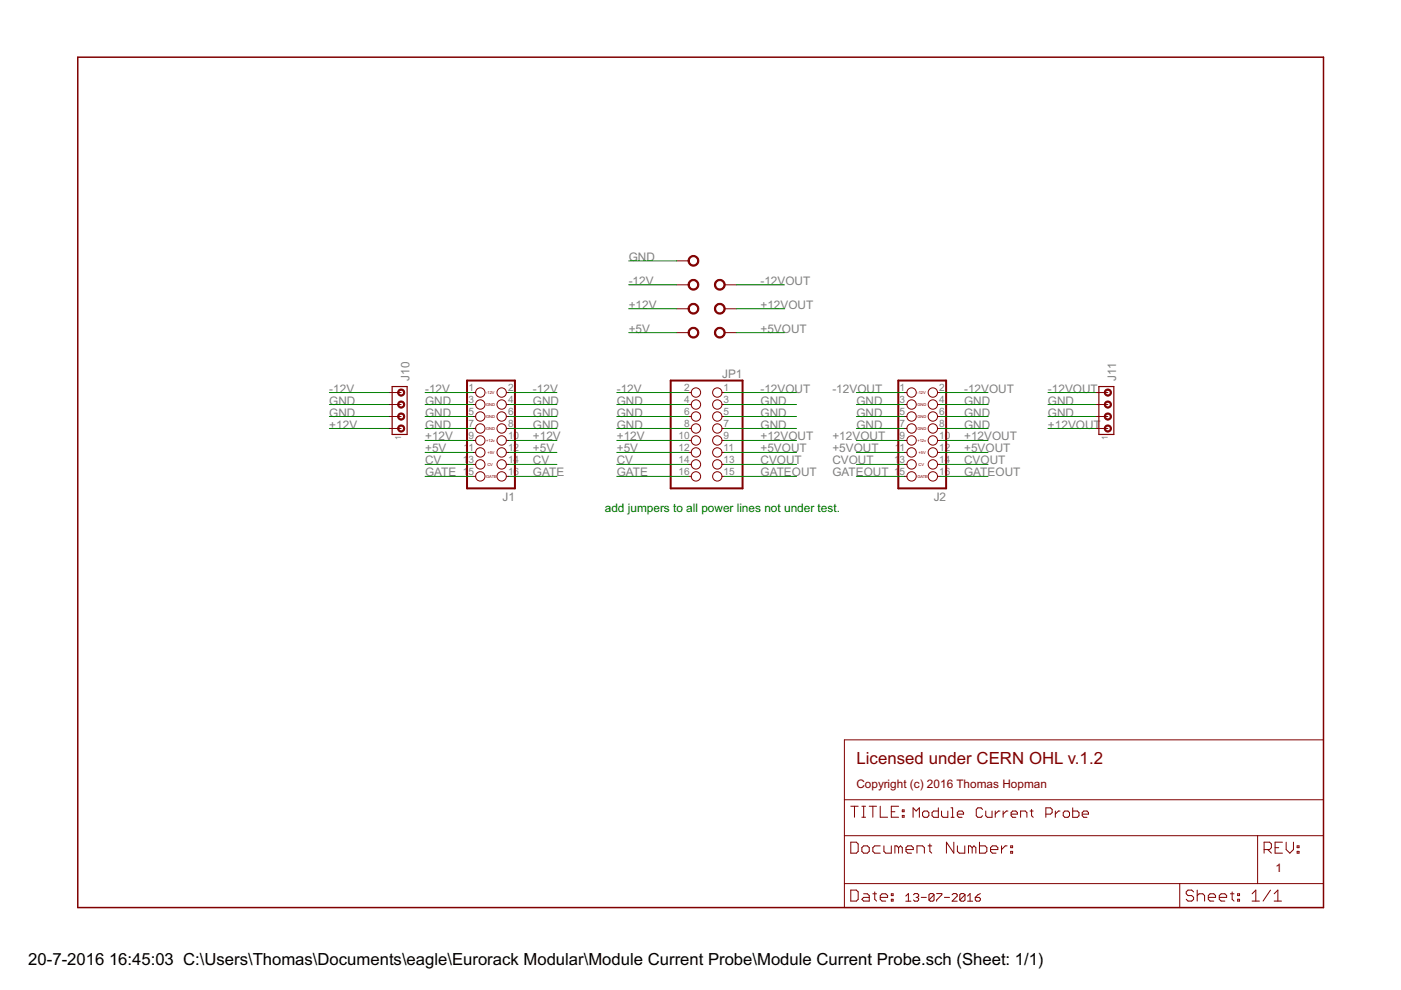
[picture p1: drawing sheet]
<svg xmlns="http://www.w3.org/2000/svg" width="297mm" height="210mm" viewBox="0 0 297 210" stroke-linecap="round" stroke-linejoin="round" font-family="sans-serif">
<g fill="none" stroke="#800000" stroke-width=".21">
<path d="M143.5 55.3h2.5M143.5 60.4h2.5M143.5 65.5h2.5M143.5 70.5h2.5M153.6 60.4h2.6M153.6 65.5h2.6M153.6 70.5h2.6M82.5 83.2h2.5M82.5 85.8h2.5M82.5 88.3h2.5M82.5 90.8h2.5M100.3 83.2h.6"/>
<path d="M100.3 85.8h.6M100.3 88.3h.6M100.3 90.8h.6M100.3 93.4h.6M100.3 95.9h.6M100.3 98.5h.6M107.4 83.2h.5M107.4 85.8h.5M107.4 88.3h.5M107.4 90.8h.5M107.4 93.4h.5M107.4 95.9h.5"/>
<path d="M107.4 98.5h.5M146 83.2h.6M146 85.8h.6M146 88.3h.6M146 90.8h.6M146 93.4h.6M146 95.9h.6M146 98.5h.6M153.1 83.2h.5M153.1 85.8h.5M153.1 88.3h.5M153.1 90.8h.5"/>
<path d="M153.1 93.4h.5M153.1 95.9h.5M153.1 98.5h.5M191.7 83.2h.6M191.7 85.8h.6M191.7 88.3h.6M191.7 90.8h.6M191.7 93.4h.6M191.7 95.9h.6M191.7 98.5h.6M198.8 83.2h.5M198.8 85.8h.5"/>
<path d="M198.8 88.3h.5M198.8 90.8h.5M198.8 93.4h.5M198.8 95.9h.5M198.8 98.5h.5M232.3 83.2h2.6M232.3 85.8h2.6M232.3 88.3h2.6M232.3 90.8h2.6M100.3 101h.6M107.4 101h.5M146 101h.6"/>
<path d="M153.1 101h.5M191.7 101h.6M198.8 101h.5M179 156.9h101.6v35.5h-101.6zM179 177.2h101.6M179 169.6h101.6M180.4 178.6h1.2l.3 .3v1.6l-.3 .4h-1.2zM180.4 170.9h1.5M181.2 170.9v2.4M182.7 173.3h.8M182.7 170.9h.8M183.1 179.3h.8l.4 .4v.8l-.4 .4h-.8l-.4-.4v-.8z"/>
<path d="M183.1 170.9v2.4M184.3 170.9h1.5M185.1 170.9v2.4M186.6 170.9v2.4h1.6M186.6 179.3h-1.1l-.4 .4v.8l.4 .4h1.1M187.4 179.3v1.2l.4 .4h1.2v-1.6M189 172.1h.7M190.5 170.9h-1.5v2.4h1.5M190.5 179.7l-.4-.4h-.4v1.6M190.5 179.7l.4-.4 .4 .4v1.2M190.5 179.7v1.2M191.3 172.9h.4v.4h-.4z"/>
<path d="M191.3 171.7h.4v.4h-.4zM193.6 173.3v-2l.6 .7 .7-.7v2M195.6 172.3l.3-.3h.7l.3 .3v.7l-.3 .3h-.7l-.3-.3zM196.8 179.3h.7M197.1 178.9v1.6l.4 .4M198.9 171.3v2h-.9l-.4-.3v-.7l.4-.3h.9M199.6 172v1l.4 .3h1v-1.3M201.6 173.3h.7M201.6 171.3h.4v2M202.2 178.6v2.3l-1.5-2.3v2.3M203 172.6h1.3v-.3l-.3-.3h-.7l-.3 .3v.7l.3 .3h.7M203 179.3v1.2l.4 .4h1.2v-1.6"/>
<path d="M206.1 179.7l-.4-.4h-.4v1.6M206.1 179.7v1.2M206.1 179.7l.4-.4 .4 .4v1.2M207.7 178.6v2.3h1.2l.3-.4v-.8l-.3-.4h-1.2M208.3 171.6l-.3-.3h-.7l-.3 .3v1.4l.3 .3h.7l.3-.3M209 172v1l.3 .3h1v-1.3M211 172v1.3M212 172h-.3l-.7 .6M212.3 179.3v1.6M212.7 172v1.3M213.5 179.3h-.4l-.8 .8M213.7 172h-.3l-.7 .6"/>
<path d="M214.3 179.3h.4v.4h-.4zM214.4 172.6h1.3v-.3l-.3-.3h-.7l-.3 .3v.7l.3 .3h.7M216.4 173.3v-1.3h1l.3 .3v1M218.4 172h.7M218.7 171.6v1.4l.4 .3M221.7 172.6h1l.4-.3v-.7l-.4-.3h-1v2M223.8 172v1.3M224.7 172h-.3l-.6 .6M225.4 172.3l.4-.3h.6l.4 .3v.7l-.4 .3h-.6l-.4-.3zM227.4 171.3v2h1l.4-.3v-.7l-.4-.3h-1M229.4 172.6h1.4v-.3l-.3-.3h-.7l-.4 .3v.7l.4 .3h.7M266.6 177.2v10.1"/>
<path d="M270.3 179.7h.8M271.9 178.6h-1.6v2.3h1.6M272.7 178.6v1.5l.8 .8 .7-.8v-1.5M275 179.3h.4v.4h-.4zM179 187.3h101.6M180.4 188.7h1.2l.3 .4v1.6l-.3 .4h-1.2zM183.1 189.5h.8l.4 .4v1.2h-1.2l-.4-.4 .4-.4h1.2M185.1 189.5h.7M185.5 189.1v1.6l.3 .4M186.6 190.3h1.6v-.4l-.4-.4h-.8l-.4 .4v.8l.4 .4h.8M189 190.7h.4v.4h-.4zM189 189.5h.4v.4h-.4z"/>
<path d="M192 190l.6-.5v1.6M192 191.1h1.1M192.1 180.1h1.5v-.4l-.3-.4h-.8l-.4 .4v.8l.4 .4h.8M193.7 189.7l.3-.2h.5l.3 .2v.3l-.3 .3M194.2 190.3h.3M194.4 180.9v-1.6h1.2l.4 .4v1.2M194.5 190.3l.3 .2v.3l-.3 .3h-.5l-.3-.3M195.3 190.3h1.1M198 189.7v1.1l-.2 .3h-.6l-.2-.3M198 189.7l-.2-.2h-.6l-.2 .2v1.1M198 189.7l-1 1.1M198.6 189.5h1.1v.2l-1.1 1.1v.3"/>
<path d="M200.2 190.3h1.1M201.9 189.7l.2-.2h.6l.2 .2v.3l-1 1.1h1M204.6 189.7v1.1l-.3 .3h-.5l-.3-.3M204.6 189.7l-.3-.2h-.5l-.3 .2v1.1M204.6 189.7l-1.1 1.1M205.1 191.1h1.1M205.1 190l.6-.5v1.6M206.8 190.3h.8l.3 .2v.3l-.3 .3h-.5l-.3-.3zM207.9 189.5l-.6 .2-.5 .6M210 180.1h1.6v-.4l-.4-.4h-.8l-.4 .4v.8l.4 .4h.8M214.3 180.5h.4v.4h-.4zM250.1 187.3v5.1"/>
<path d="M253.1 189.1l-.4-.4h-.8l-.4 .4v.4l.4 .4h.8l.4 .4v.4l-.4 .4h-.8l-.4-.4M253.8 189.9l.4-.4h.8l.4 .4v1.2M253.8 188.7v2.4M256.2 190.3h1.5v-.4l-.4-.4h-.7l-.4 .4v.8l.4 .4h.7M258.5 190.3h1.6v-.4l-.4-.4h-.8l-.4 .4v.8l.4 .4h.8M260.9 189.5h.7M261.2 189.1v1.6l.4 .4M262.4 190.7h.4v.4h-.4zM262.4 189.5h.4v.4h-.4zM265.5 191.1h1.5M265.5 189.5l.8-.8v2.4M268 180.1h1.2l.4-.4v-.8l-.4-.3h-1.2v2.3"/>
<path d="M268.8 180.1l.8 .8M269.4 188.7l-1.6 2.4M270.2 191.1h1.5M270.2 189.5l.7-.8v2.4M275 180.5h.4v.4h-.4z"/>
<circle cx="101.8" cy="95.9" r=".99"/>
<circle cx="101.8" cy="98.5" r=".99"/>
<circle cx="101.8" cy="90.8" r=".99"/>
<circle cx="101.8" cy="93.4" r=".99"/>
<circle cx="101.8" cy="88.3" r=".99"/>
<circle cx="101.8" cy="83.2" r=".99"/>
<circle cx="101.8" cy="85.8" r=".99"/>
<circle cx="106.4" cy="95.9" r=".99"/>
<circle cx="106.4" cy="88.3" r=".99"/>
<circle cx="106.4" cy="90.8" r=".99"/>
<circle cx="106.4" cy="93.4" r=".99"/>
<circle cx="106.4" cy="98.5" r=".99"/>
<circle cx="106.4" cy="83.2" r=".99"/>
<circle cx="106.4" cy="85.8" r=".99"/>
<circle cx="147.6" cy="88.3" r=".99"/>
<circle cx="147.6" cy="90.8" r=".99"/>
<circle cx="147.6" cy="95.9" r=".99"/>
<circle cx="147.6" cy="93.4" r=".99"/>
<circle cx="147.6" cy="98.5" r=".99"/>
<circle cx="147.6" cy="83.2" r=".99"/>
<circle cx="147.6" cy="85.8" r=".99"/>
<circle cx="152.1" cy="88.3" r=".99"/>
<circle cx="152.1" cy="95.9" r=".99"/>
<circle cx="152.1" cy="98.5" r=".99"/>
<circle cx="152.1" cy="90.8" r=".99"/>
<circle cx="152.1" cy="93.4" r=".99"/>
<circle cx="152.1" cy="85.8" r=".99"/>
<circle cx="152.1" cy="83.2" r=".99"/>
<circle cx="193.3" cy="93.4" r=".99"/>
<circle cx="193.3" cy="88.3" r=".99"/>
<circle cx="193.3" cy="90.8" r=".99"/>
<circle cx="193.3" cy="98.5" r=".99"/>
<circle cx="193.3" cy="95.9" r=".99"/>
<circle cx="193.3" cy="83.2" r=".99"/>
<circle cx="193.3" cy="85.8" r=".99"/>
<circle cx="197.8" cy="88.3" r=".99"/>
<circle cx="197.8" cy="95.9" r=".99"/>
<circle cx="197.8" cy="98.5" r=".99"/>
<circle cx="197.8" cy="90.8" r=".99"/>
<circle cx="197.8" cy="93.4" r=".99"/>
<circle cx="197.8" cy="83.2" r=".99"/>
<circle cx="197.8" cy="85.8" r=".99"/>
<circle cx="101.8" cy="101" r=".99"/>
<circle cx="106.4" cy="101" r=".99"/>
<circle cx="147.6" cy="101" r=".99"/>
<circle cx="152.1" cy="101" r=".99"/>
<circle cx="193.3" cy="101" r=".99"/>
<circle cx="197.8" cy="101" r=".99"/>
</g>
<path d="M99 80.7h10.2v22.8h-10.2zM142.2 80.7h15.2v22.8h-15.2zM190.5 80.7h10.1v22.8h-10.1z" fill="none" stroke="#800000" stroke-width=".42"/>
<g fill="#800000" stroke="#800000" stroke-width=".21">
<path d="M146.3 59.5a1.14 1.14 0 0 1 1.7 .4 1.14 1.14 0 0 1-.7 1.6 1.14 1.14 0 0 1-1.4-1.1h.2a.88 .88 0 0 1 1.2-.9 .88 .88 0 0 1 .3 1.5 .88 .88 0 0 1-1.4-.4l-.1-.2h-.2z" fill-rule="evenodd"/>
<path d="M146.3 64.6a1.14 1.14 0 0 1 1.7 .4 1.14 1.14 0 0 1-.7 1.6 1.14 1.14 0 0 1-1.4-1.1h.2a.88 .88 0 0 1 1.2-.9 .88 .88 0 0 1 .3 1.5 .88 .88 0 0 1-1.4-.4l-.1-.2h-.2z" fill-rule="evenodd"/>
<path d="M146.3 69.7a1.14 1.14 0 0 1 1.7 .3 1.14 1.14 0 0 1-.7 1.7 1.14 1.14 0 0 1-1.4-1.2h.2a.88 .88 0 0 1 1.3-.8 .88 .88 0 0 1 .2 1.5 .88 .88 0 0 1-1.4-.4l-.1-.3h-.2z" fill-rule="evenodd"/>
<path d="M151.6 59.8a1.15 1.15 0 0 1 1.9-.2 1.15 1.15 0 0 1-.5 1.8 1.15 1.15 0 0 1-1.5-1h.2a.88 .88 0 0 1 1.2-.9 .88 .88 0 0 1 .3 1.5 .88 .88 0 0 1-1.4-.4l-.1-.2h-.2z" fill-rule="evenodd"/>
<path d="M151.9 64.6a1.14 1.14 0 0 1 1.7 .4 1.14 1.14 0 0 1-.7 1.6 1.14 1.14 0 0 1-1.4-1.1h.2a.88 .88 0 0 1 1.2-.9 .88 .88 0 0 1 .3 1.5 .88 .88 0 0 1-1.4-.4l-.1-.2h-.2l.1-.7z" fill-rule="evenodd"/>
<path d="M151.9 69.7a1.14 1.14 0 0 1 1.7 .3 1.14 1.14 0 0 1-.7 1.7 1.14 1.14 0 0 1-1.4-1.2h.2a.88 .88 0 0 1 1.3-.8 .88 .88 0 0 1 .2 1.5 .88 .88 0 0 1-1.4-.4l-.1-.3h-.2l.1-.6z" fill-rule="evenodd"/>
<path d="M146.3 54.4a1.14 1.14 0 0 1 1.7 .4 1.14 1.14 0 0 1-.7 1.6 1.14 1.14 0 0 1-1.4-1.1h.2a.88 .88 0 0 1 1.2-.8 .88 .88 0 0 1 .3 1.4 .88 .88 0 0 1-1.4-.4l-.1-.2h-.2z" fill-rule="evenodd"/>
<path d="M84.5 90.4a.76 .76 0 0 1 1.2 .1 .76 .76 0 0 1-.4 1.1 .76 .76 0 0 1-1-.8h.2a.51 .51 0 0 1 .7-.5 .51 .51 0 0 1 .2 .9 .51 .51 0 0 1-.8-.2l-.1-.2h-.2z" fill-rule="evenodd"/>
<path d="M84.5 87.8a.76 .76 0 0 1 1.2 .1 .76 .76 0 0 1-.4 1.2 .76 .76 0 0 1-1-.8h.2a.51 .51 0 0 1 .7-.5 .51 .51 0 0 1 .2 .8 .51 .51 0 0 1-.8-.1l-.1-.2h-.2z" fill-rule="evenodd"/>
<path d="M84.5 85.3a.76 .76 0 0 1 1.2 .1 .76 .76 0 0 1-.4 1.1 .76 .76 0 0 1-1-.7h.2a.51 .51 0 0 1 .7-.5 .51 .51 0 0 1 .2 .8 .51 .51 0 0 1-.8-.2l-.1-.1h-.2z" fill-rule="evenodd"/>
<path d="M84.5 82.7a.76 .76 0 0 1 1.2 .1 .76 .76 0 0 1-.4 1.2 .76 .76 0 0 1-1-.8h.2a.51 .51 0 0 1 .7-.5 .51 .51 0 0 1 .2 .9 .51 .51 0 0 1-.8-.2l-.1-.2h-.2z" fill-rule="evenodd"/>
<path d="M234.3 90.4a.76 .76 0 0 1 1.2 .1 .76 .76 0 0 1-.4 1.1 .76 .76 0 0 1-1-.8h.3a.51 .51 0 0 1 .7-.5 .51 .51 0 0 1 .2 .9 .51 .51 0 0 1-.9-.2v-.2h-.3z" fill-rule="evenodd"/>
<path d="M234.3 87.8a.76 .76 0 0 1 1.2 .1 .76 .76 0 0 1-.4 1.2 .76 .76 0 0 1-1-.8h.3a.51 .51 0 0 1 .7-.5 .51 .51 0 0 1 .2 .8 .51 .51 0 0 1-.9-.1v-.2h-.3z" fill-rule="evenodd"/>
<path d="M234.3 85.3a.76 .76 0 0 1 1.2 .1 .76 .76 0 0 1-.4 1.1 .76 .76 0 0 1-1-.7h.3a.51 .51 0 0 1 .7-.5 .51 .51 0 0 1 .2 .8 .51 .51 0 0 1-.9-.2v-.1h-.3z" fill-rule="evenodd"/>
<path d="M234.3 82.7a.76 .76 0 0 1 1.2 .1 .76 .76 0 0 1-.4 1.2 .76 .76 0 0 1-1-.8h.3a.51 .51 0 0 1 .7-.5 .51 .51 0 0 1 .2 .9 .51 .51 0 0 1-.9-.2v-.2h-.3z" fill-rule="evenodd"/>
</g>
<path d="M16.5 12.1h264.1v180.3h-264.1z" fill="none" stroke="#800000" stroke-width=".32"/>
<path d="M83.1 82h3.2v10.1h-3.2zM233 82h3.2v10.1h-3.2z" fill="none" stroke="#800000" stroke-width=".25"/>
<g fill="none" stroke="#008000" stroke-width=".21">
<path d="M133.3 55.3h10.2M133.3 70.5h10.2M133.3 65.5h10.2M133.3 60.4h10.2M156.2 70.5h10.1M156.2 65.5h10.1M156.2 60.4h10.1M69.8 90.8h12.7M69.8 85.8h12.7M69.8 88.3h12.7M69.8 83.2h12.7M90.1 95.9h10.2"/>
<path d="M90.1 93.4h10.2M90.1 90.8h10.2M90.1 85.8h10.2M90.1 88.3h10.2M90.1 83.2h10.2M90.1 98.5h10.2M107.9 95.9h10.2M107.9 93.4h10.2M107.9 90.8h10.2M107.9 85.8h10.2M107.9 88.3h10.2M107.9 83.2h10.2"/>
<path d="M107.9 98.5h10.2M130.8 95.9h15.2M130.8 93.4h15.2M130.8 90.8h15.2M130.8 85.8h15.2M130.8 88.3h15.2M130.8 83.2h15.2M130.8 98.5h15.2M153.6 95.9h15.3M153.6 93.4h15.3M153.6 90.8h15.3M153.6 85.8h15.3"/>
<path d="M153.6 88.3h15.3M153.6 83.2h15.3M153.6 98.5h15.3M181.6 95.9h10.1M181.6 93.4h10.1M181.6 90.8h10.1M181.6 85.8h10.1M181.6 88.3h10.1M181.6 83.2h10.1M181.6 98.5h10.1M199.3 95.9h10.2M199.3 93.4h10.2"/>
<path d="M199.3 90.8h10.2M199.3 85.8h10.2M199.3 88.3h10.2M199.3 83.2h10.2M199.3 98.5h10.2M222.2 90.8h10.1M222.2 85.8h10.1M222.2 88.3h10.1M222.2 83.2h10.1M90.1 101h10.2M107.9 101h10.2M130.8 101h15.2"/>
<path d="M153.6 101h15.3M181.6 101h10.1M199.3 101h10.2"/>
</g>
<text font-size="4" fill="#800000" x="181.6" y="162">Licensed under CERN OHL v.1.2</text>
<g font-size="4">
<text x="6" y="204.6">20-7-2016</text>
<text x="23.1" y="204.6">16:45:03 C:\Users\Thomas\Documents\eagle\Eurorack Modular\Module Current Probe\Module Current Probe.sch (Sheet: 1/1)</text>
</g>
<g font-size="2.8" fill="#808080">
<text x="133.3" y="55.3">GND</text>
<text x="133.3" y="65.5">+12V</text>
<text x="133.3" y="60.4">-12V</text>
<text x="161.2" y="60.4">-12VOUT</text>
<text x="161.2" y="65.5">+12VOUT</text>
<text x="133.3" y="70.5">+5V</text>
<text x="161.2" y="70.5">+5VOUT</text>
<text x="69.8" y="83.2">-12V</text>
<text x="86.8" y="80.7" transform="rotate(-90 86.8 80.7)">J10</text>
<text x="90.1" y="83.2">-12V</text>
<text x="113" y="83.2">-12V</text>
<text x="130.8" y="83.2">-12V</text>
<text x="153.1" y="80.1">JP1</text>
<text x="161.2" y="83.2">-12VOUT</text>
<text x="176.5" y="83.2">-12VOUT</text>
<text x="204.4" y="83.2">-12VOUT</text>
<text x="222.2" y="83.2">-12VOUT</text>
<text x="236.7" y="80.7" transform="rotate(-90 236.7 80.7)">J11</text>
<text x="69.8" y="85.8">GND</text>
<text x="69.8" y="88.3">GND</text>
<text x="90.1" y="85.8">GND</text>
<text x="90.1" y="88.3">GND</text>
<text x="113" y="85.8">GND</text>
<text x="113" y="88.3">GND</text>
<text x="130.8" y="85.8">GND</text>
<text x="130.8" y="88.3">GND</text>
<text x="161.2" y="85.8">GND</text>
<text x="161.2" y="88.3">GND</text>
<text x="181.6" y="85.8">GND</text>
<text x="181.6" y="88.3">GND</text>
<text x="204.4" y="85.8">GND</text>
<text x="204.4" y="88.3">GND</text>
<text x="222.2" y="85.8">GND</text>
<text x="222.2" y="88.3">GND</text>
<text x="69.8" y="90.9">+12V</text>
<text x="90.1" y="95.9">+5V</text>
<text x="90.1" y="93.4">+12V</text>
<text x="90.1" y="90.9">GND</text>
<text x="113" y="95.9">+5V</text>
<text x="113" y="93.4">+12V</text>
<text x="113" y="90.9">GND</text>
<text x="130.8" y="95.9">+5V</text>
<text x="130.8" y="93.4">+12V</text>
<text x="130.8" y="90.9">GND</text>
<text x="161.2" y="90.9">GND</text>
<text x="161.2" y="93.4">+12VOUT</text>
<text x="161.2" y="95.9">+5VOUT</text>
<text x="176.5" y="93.4">+12VOUT</text>
<text x="176.5" y="95.9">+5VOUT</text>
<text x="181.6" y="90.9">GND</text>
<text x="204.4" y="90.9">GND</text>
<text x="204.4" y="93.4">+12VOUT</text>
<text x="204.4" y="95.9">+5VOUT</text>
<text x="222.2" y="90.9">+12VOUT</text>
<text x="90.1" y="98.5">CV</text>
<text x="90.1" y="101">GATE</text>
<text x="113" y="98.5">CV</text>
<text x="113" y="101">GATE</text>
<text x="130.8" y="98.5">CV</text>
<text x="130.8" y="101">GATE</text>
<text x="161.2" y="101">GATEOUT</text>
<text x="161.2" y="98.5">CVOUT</text>
<text x="176.5" y="101">GATEOUT</text>
<text x="176.5" y="98.5">CVOUT</text>
<text x="204.4" y="101">GATEOUT</text>
<text x="204.4" y="98.5">CVOUT</text>
<text x="106.5" y="106.3">J1</text>
<text x="198" y="106.3">J2</text>
</g>
<text font-size="2.8" fill="#008000" x="128.2" y="108.6">add jumpers to all power lines not under test.</text>
<g font-size="2.8" fill="#800000">
<text x="181.6" y="167">Copyright (c) 2016 Thomas Hopman</text>
<text x="270.4" y="184.8">1</text>
</g>
<g font-size="2.4" fill="#808080">
<text x="99.3" y="82.9">1</text>
<text x="107.7" y="82.9">2</text>
<text x="145" y="82.9">2</text>
<text x="153.4" y="82.9">1</text>
<text x="190.7" y="82.9">1</text>
<text x="199.1" y="82.9">2</text>
<text x="99.3" y="85.4">3</text>
<text x="99.3" y="88">5</text>
<text x="107.7" y="85.4">4</text>
<text x="107.7" y="88">6</text>
<text x="145" y="85.4">4</text>
<text x="145" y="88">6</text>
<text x="153.4" y="85.4">3</text>
<text x="153.4" y="88">5</text>
<text x="190.7" y="85.4">3</text>
<text x="190.7" y="88">5</text>
<text x="199.1" y="85.4">4</text>
<text x="199.1" y="88">6</text>
<text x="98.3" y="95.6">1</text>
<text x="99.3" y="90.5">7</text>
<text x="99.3" y="93">9</text>
<text x="99.3" y="95.6">1</text>
<text x="107.7" y="90.5">8</text>
<text x="107.7" y="93">10</text>
<text x="107.7" y="95.6">12</text>
<text x="143.8" y="93">10</text>
<text x="143.8" y="95.6">12</text>
<text x="145" y="90.5">8</text>
<text x="153.4" y="90.5">7</text>
<text x="153.4" y="93">9</text>
<text x="153.4" y="95.6">11</text>
<text x="189.7" y="95.6">1</text>
<text x="190.7" y="90.5">7</text>
<text x="190.7" y="93">9</text>
<text x="190.7" y="95.6">1</text>
<text x="199.1" y="90.5">8</text>
<text x="199.1" y="93">10</text>
<text x="199.1" y="95.6">12</text>
<text x="98.1" y="98.1">1</text>
<text x="98.1" y="100.7">1</text>
<text x="99.3" y="98.1">3</text>
<text x="99.3" y="100.7">5</text>
<text x="107.7" y="98.1">14</text>
<text x="107.7" y="100.7">16</text>
<text x="143.8" y="98.1">14</text>
<text x="143.8" y="100.7">16</text>
<text x="153.4" y="98.1">13</text>
<text x="153.4" y="100.7">15</text>
<text x="189.6" y="98.1">1</text>
<text x="189.6" y="100.7">1</text>
<text x="190.7" y="98.1">3</text>
<text x="190.7" y="100.7">5</text>
<text x="199.1" y="98.1">14</text>
<text x="199.1" y="100.7">16</text>
</g>
<g font-size="2" fill="#808080">
<text x="85.1" y="93.4" transform="rotate(-90 85.1 93.4)">1</text>
<text x="234.9" y="93.4" transform="rotate(-90 234.9 93.4)">1</text>
</g>
<g font-size="1" fill="#800000">
<text x="103.1" y="83.5">-12V</text>
<text x="194.5" y="83.5">-12V</text>
<text x="103.1" y="86">GND</text>
<text x="103.1" y="88.6">GND</text>
<text x="194.5" y="86">GND</text>
<text x="194.5" y="88.6">GND</text>
<text x="103.1" y="93.6">+12v</text>
<text x="103.1" y="91.1">GND</text>
<text x="194.5" y="93.6">+12v</text>
<text x="194.5" y="91.1">GND</text>
<text x="103.1" y="101.3">GATE</text>
<text x="103.3" y="96.2">+5V</text>
<text x="103.3" y="98.7">CV</text>
<text x="194.5" y="101.3">GATE</text>
<text x="194.8" y="96.2">+5V</text>
<text x="194.8" y="98.7">CV</text>
</g>
</svg>
